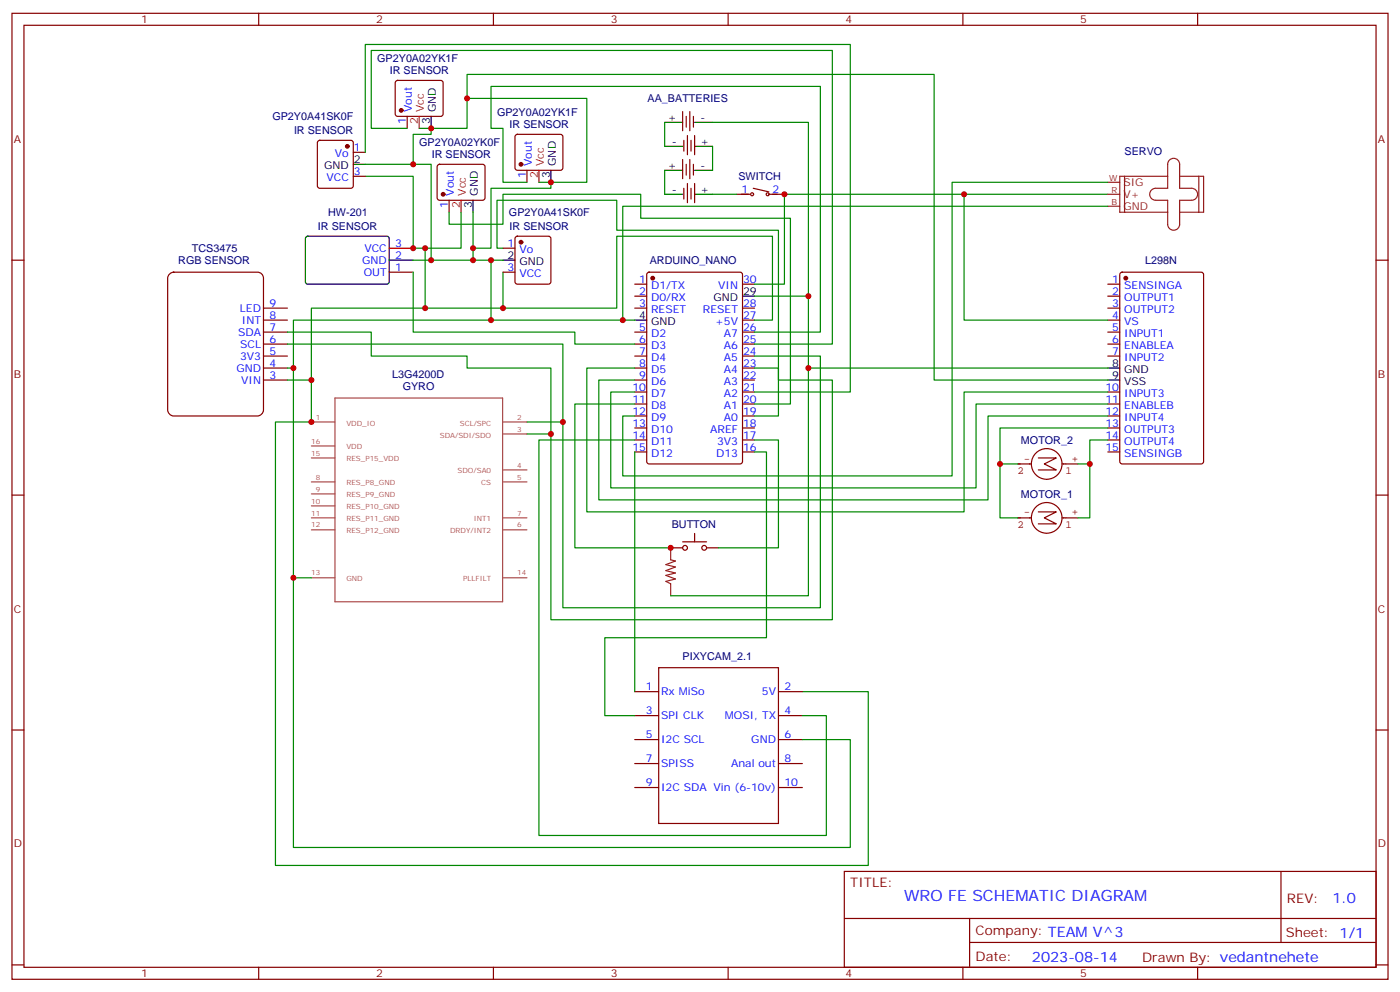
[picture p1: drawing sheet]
<svg xmlns="http://www.w3.org/2000/svg" width="412mm" height="292mm" viewBox="0 0 412 292" stroke-linecap="round" stroke-linejoin="round" font-family="sans-serif">
<g fill="none" stroke="#870000" stroke-width=".35">
<path d="M3.5 3.9h405.4v284.4h-405.4zM7.1 7.4h398.2v277.3h-398.2zM76.2 3.9v3.5M145.3 3.9v3.5M214.5 3.9v3.5M283.6 3.9v3.5M352.8 3.9v3.5M116.7 23.9l.4-.2h12.7l.5 .2 .2 .5v9.4l-.7 .5-13-.1-.4-.7v-9.1zM119.9 34.3v3.5M151.9 39.8l.5-.3h12.7l.5 .3 .2 .5-.1 9.4-.6 .4h-13l-.4-.7v-9.1zM201.1 32.8v5.7M202.1 34.3v3.1"/>
<path d="M202.5 39.9v5.6M203.2 32.8v5.7M204.3 34.3v3.1M204.6 39.9v5.6M93.7 41.5l.5-.2h9.2l.5 .2 .2 .5v12.7l-.3 .5-.4 .2h-9.2l-.5-.2-.2-.5v-12.7zM104.1 44.8h3.5M104.1 51.9h3.5M129 48.6l.5-.2h12.7l.5 .2 .2 .5-.1 9.4-.6 .4h-13l-.4-.7v-9.1zM132.3 58.9v3.6M155.2 50.1v3.6M201.1 47v5.6M201.4 41.3v3.2"/>
<path d="M201.4 55.4v3.2M202.1 48.4v3.1M202.5 54v5.7M203.2 47v5.6M203.6 41.3v3.2M203.6 55.4v3.2M204.3 48.4v3.1M204.6 54v5.7M217 57.2h3.8M221.9 55.4l4.6 1.1M226.5 57.2h4.6M3.5 76.6h3.6"/>
<path d="M148.2 73.1h3.5M151.9 69.7l.5-.2h9.2l.5 .2 .2 .5v12.7l-.3 .5-.4 .2h-9.2l-.5-.2-.2-.5v-12.7zM405.3 76.6h3.6M50 80.6l1.2-.5h24.6a1.76 1.76 0 0 1 1.8 1.8v38.8a1.89 1.89 0 0 1-1.8 1.7h-24.6a1.89 1.89 0 0 1-1.8-1.7v-38.8zM77.6 90.7h7.1M77.6 97.8h7.1M77.6 94.2h7.1M114.7 80.1h7M148.2 80.1h3.5M187 83.6h3.5M187 87.2h3.5M187 90.7h3.5"/>
<path d="M187 97.8h3.5M190.7 80.3l.5-.2h26.8l.7 .4v55.4l-.4 .6-27.1 .1-.6-.5-.1-55.3zM218.7 83.6h3.5M218.7 90.7h3.5M218.7 97.8h3.5M218.7 94.2h3.5M326.3 83.6h3.5M326.3 87.2h3.5M326.3 90.7h3.5M326.3 97.8h3.5M326.3 94.2h3.5M330.1 80.3l.5-.2h23.2l.7 .4v55.4l-.4 .6-23.5 .1-.7-.5-.1-55.3z"/>
<path d="M77.6 101.3h7.1M77.6 104.8h7.1M77.6 108.3h7.1M77.6 111.9h7.1M187 101.3h3.5M187 104.8h3.5M187 108.3h3.5M187 111.9h3.5M187 115.4h3.5M187 118.9h3.5M218.7 101.3h3.5M218.7 104.8h3.5"/>
<path d="M218.7 108.3h3.5M218.7 111.9h3.5M218.7 115.4h3.5M218.7 118.9h3.5M326.3 101.3h3.5M326.3 104.8h3.5M326.3 115.4h3.5M326.3 118.9h3.5M187 122.4h3.5M187 126h3.5M187 129.5h3.5M187 133h3.5"/>
<path d="M218.7 122.4h3.5M218.7 126h3.5M218.7 129.5h3.5M218.7 133h3.5M326.3 122.4h3.5M326.3 126h3.5M326.3 129.5h3.5M326.3 133h3.5M3.5 145.7h3.6M405.3 145.7h3.6M3.5 214.9h3.6M187 203.6h7"/>
<path d="M187 210.6h7M187 217.7h7M229.3 203.6h7.1M229.3 210.6h7.1M229.3 217.7h7.1M405.3 214.9h3.6M187 224.8h7M187 231.8h7M229.3 224.8h7.1M229.3 231.8h7.1M248.7 256.5h156.6v28.2h-156.6zM377.3 256.5v20.9"/>
<path d="M248.7 270.4h156.5M285.6 277.4h119.6M285.6 270.4v14.1M3.5 284h3.6M76.2 284.7v3.6M145.3 284.7v3.6M214.5 284.7v3.6M283.6 284.7v3.6M352.8 284.7v3.6M405.3 284h3.6"/>
<circle cx="221.5" cy="57.2" r=".44"/>
<circle cx="226.1" cy="57.2" r=".44"/>
</g>
<g fill="#870000" stroke="#870000" stroke-width=".35">
<circle cx="192.3" cy="81.9" r=".53"/>
<circle cx="331.6" cy="81.9" r=".53"/>
<circle cx="130.5" cy="57.2" r=".53"/>
<circle cx="153.5" cy="71.3" r=".53"/>
<circle cx="102.3" cy="43.1" r=".53"/>
<circle cx="153.5" cy="48.4" r=".53"/>
<circle cx="118.2" cy="32.5" r=".53"/>
</g>
<g fill="none" stroke="#000" stroke-width=".35">
<path d="M127 34.3v3.5M195.8 36h5.3M204.6 36h5.3M104.1 48.4h3.5M139.3 58.9v3.6M162.3 50.1v3.6M195.8 43.1h5.3M195.8 50.1h5.3M195.8 57.2h5.3M204.6 43.1h5.3M204.6 50.1h5.3M204.6 57.2h5.3"/>
<path d="M90.2 69.7l.5-.2 23.5 .1 .5 .6-.1 13-.7 .4h-23.5l-.4-.7v-12.7zM114.7 76.6h7M148.2 76.6h3.5M187 94.2h3.5M218.7 87.2h3.5M326.3 108.3h3.5M326.3 111.9h3.5"/>
</g>
<g fill="none" stroke="#008700" stroke-width=".35">
<path d="M119.9 37.8h-10.5v-22.9h135.8v86.4h-23M123.5 37.8h14.1v-15.9h137.6v90h51.1M127 37.8v1.7h-5.3v8.9M137.6 29h35.3v24.7h-14.2M195.8 36v7.1M209.9 36h28.2v51.2h-15.9M107.6 51.9h14.1v21.2h3.5v17.6h23M107.6 48.4h19.4v28.2M107.6 44.8v-31.7h142.9v102.3h-28.3M155.2 53.7h-7v-15.9h-3.6v-12.4h97.1v72.4h-19.5M162.3 53.7v1.7h-17.7v17.7h-5.3M195.8 50.1v7.1"/>
<path d="M209.9 43.1v7M209.9 57.2h7.1M284 57.2v37h42.3M326.3 57.2h-95.2v26.4h-8.9M326.3 53.7h-45.8v86.4h-97.1v-17.7h3.6M121.7 76.6h22.9M132.3 62.5v3.5h15.9v-8.8h40.5v7h44.1v54.7h-10.6M135.8 62.5v10.6h-10.6M139.3 62.5v14.1M148.2 76.6h-3.6v17.6h38.8M148.2 73.1h-1.8v-14.2h35.3v8.9h47.6v54.6h-7.1M326.3 60.7h-142.9v33.5h3.6"/>
<path d="M84.7 97.8h24.7v7h28.2v3.5h24.7v74.1h82.9v-70.5h-15.9v-3.6h-7.1M121.7 80.1v17.7h47.6v3.5h17.7M125.2 90.7h-33.5v33.5h-10.6v130.5h174.7v-51.1h-19.4M144.6 94.2h-58.2v14.1h-1.7M148.2 80.1v10.6h33.5v-21.2h45.8v24.7h-5.3M238.1 87.2v21.1h88.2M84.7 101.3h81.1v77.6h75.9v-74.1h-19.5M84.7 111.9h7M86.4 108.3v61.8h5.3M187 115.4h-7.1v28.2h107.6v-24.7h38.8M187 111.9h-10.6v35.2h114.6v-24.7h35.3M187 108.3h-14.1v42.4h111.1v-35.3h42.3"/>
<path d="M187 118.9h-17.7v42.4h28.3M238.1 108.3v67.1h-40.5M155.2 124.2h10.6M155.2 127.7h7.1M187 129.5h-28.3v116.4h84.7v-35.3h-7M187 133v70.6M222.2 129.5h7.1v31.8h-17.6M222.2 133h3.6v54.7h-47.6v22.9h8.8M294.6 136.6v15.8h5.3M321 136.6v15.8h-3.5M326.3 129.5h-5.3v7.1h-3.5M326.3 126h-31.7v10.6h5.3"/>
<path d="M86.4 170.1v79.3h164.1v-31.7h-14.1"/>
</g>
<path d="M326.3 53.7h3.5M326.3 57.2h3.5M331.3 51.9v10.6M344 51.9h-14.2v10.6h14.2M344.5 47.1a1.76 1.76 0 0 1 1.9-.4 1.76 1.76 0 0 1 1.1 1.7v7h3.5a1.76 1.76 0 0 1 1.8 1.8 1.76 1.76 0 0 1-1.8 1.7h-3.5v7.1a1.76 1.76 0 0 1-1.8 1.8 1.76 1.76 0 0 1-1.7-1.8v-7.1h-3.6a1.76 1.76 0 0 1-1.7-1.7 1.76 1.76 0 0 1 1.7-1.8h3.6v-7zM347.5 51.9h7v10.6h-7M353.1 51.9v10.6M326.3 60.7h3.5M197.6 161.3v3.5l1.4 .3-2.9 1.1 2.9 .7-2.9 1.1 2.9 .7-2.9 .7 2.9 1-2.9 .7 1.5 .7v3.6" fill="none" stroke="#8c2424" stroke-width=".35"/>
<g fill="none" stroke="#850000" stroke-width=".35">
<path d="M299.9 136.6h3.9M305.9 134.8h5.2l-3.5 1.8 3.5 1.7h-5.2M312.8 136.6h4.7M201.1 159.5h7M204.6 157v2.5M299.9 152.4h3.9M305.9 150.7h5.2l-3.5 1.7 3.5 1.8h-5.2M308.1 141.1a4.5 4.5 0 0 1-3.8-6.7 4.5 4.5 0 0 1 7.7-.5 4.5 4.5 0 0 1-2.9 7.1l-.8 .1M308.1 156.9a4.5 4.5 0 0 1-3.8-6.6 4.5 4.5 0 0 1 7.7-.5 4.5 4.5 0 0 1-2.9 7.1l-.8 .1M312.8 152.4h4.7M197.6 161.3h3.5M202.5 161.3a.71 .71 0 0 0-1-.7 .71 .71 0 0 0-.1 1.2 .71 .71 0 0 0 1.1-.4"/>
<path d="M211.7 161.3h-3.6a.71 .71 0 0 0-1-.7 .71 .71 0 0 0-.1 1.2 .71 .71 0 0 0 1.1-.4M194 196.5h35.3v45.9h-35.3z"/>
</g>
<path d="M123.5 34.3v3.5M135.8 58.9v3.6M158.7 50.1v3.6M114.7 73.1h7" fill="none" stroke="#f00" stroke-width=".35"/>
<g fill="none" stroke="#a64a4a" stroke-width=".35">
<path d="M98.7 117.2h49.4v59.9h-49.4zM91.7 134.8h7M91.7 124.2h7M91.7 131.3h7M148.3 124.2h6.9M148.3 127.7h6.9M148.3 138.3h6.9M91.7 152.4h7M91.7 141.9h7M91.7 145.4h7M91.7 148.9h7M91.7 156h7"/>
<path d="M148.3 152.4h6.9M148.3 141.9h6.9M148.3 156h6.9M91.7 170.1h7M148.3 170.1h6.9"/>
</g>
<g fill="#c00">
<circle cx="231.1" cy="57.2" r=".88"/>
<circle cx="284" cy="57.2" r=".88"/>
<circle cx="238.1" cy="87.2" r=".88"/>
<circle cx="294.6" cy="136.6" r=".88"/>
<circle cx="321" cy="136.6" r=".88"/>
<circle cx="197.6" cy="161.3" r=".88"/>
<circle cx="238.1" cy="108.3" r=".88"/>
<circle cx="183.4" cy="94.2" r=".88"/>
<circle cx="144.6" cy="76.6" r=".88"/>
<circle cx="139.3" cy="76.6" r=".88"/>
<circle cx="148.2" cy="90.7" r=".88"/>
<circle cx="125.2" cy="73.1" r=".88"/>
<circle cx="125.2" cy="90.7" r=".88"/>
<circle cx="91.7" cy="111.9" r=".88"/>
<circle cx="144.6" cy="94.2" r=".88"/>
<circle cx="86.4" cy="108.3" r=".88"/>
<circle cx="165.8" cy="124.2" r=".88"/>
<circle cx="162.3" cy="127.7" r=".88"/>
<circle cx="91.7" cy="124.2" r=".88"/>
<circle cx="86.4" cy="170.1" r=".88"/>
<circle cx="121.7" cy="73.1" r=".88"/>
<circle cx="127" cy="76.6" r=".88"/>
<circle cx="121.7" cy="48.4" r=".88"/>
<circle cx="139.3" cy="73.1" r=".88"/>
<circle cx="127" cy="37.8" r=".88"/>
<circle cx="137.6" cy="29" r=".88"/>
<circle cx="162.3" cy="53.7" r=".88"/>
</g>
<text font-size="4.6" fill="#00f" x="266.3" y="265.3">WRO FE SCHEMATIC DIAGRAM</text>
<g font-size="4.2" fill="#00f">
<text x="392.5" y="265.8">1.0</text>
<text x="304" y="283.1">2023-08-14</text>
</g>
<g font-size="3.9" fill="#800">
<text x="250.5" y="261.1">TITLE:</text>
<text x="379.1" y="265.8">REV:</text>
<text x="287.4" y="275.3">Company: TEAM V^3</text>
<text x="378.7" y="275.9">Sheet: 1/1</text>
<text x="287.4" y="283">Date:</text>
<text x="336.4" y="283.1">Drawn By: vedantnehete</text>
</g>
<g font-size="3.2" fill="#800">
<text x="41.6" y="6.9">1</text>
<text x="110.8" y="6.9">2</text>
<text x="179.9" y="6.9">3</text>
<text x="249.1" y="6.9">4</text>
<text x="318.2" y="6.9">5</text>
<text x="4.1" y="42">A</text>
<text x="405.9" y="42">A</text>
<text x="4.1" y="111.2">B</text>
<text x="405.9" y="111.2">B</text>
<text x="4.1" y="180.3">C</text>
<text x="405.9" y="180.3">C</text>
<text x="4.1" y="249.4">D</text>
<text x="405.9" y="249.4">D</text>
<text x="41.6" y="287.7">1</text>
<text x="110.8" y="287.7">2</text>
<text x="179.9" y="287.7">3</text>
<text x="249.1" y="287.7">4</text>
<text x="318.2" y="287.7">5</text>
</g>
<g font-size="3.2" fill="#000080">
<text x="111.1" y="18.4">GP2Y0A02YK1F</text>
<text x="114.8" y="21.9">IR SENSOR</text>
<text x="80.2" y="35.5">GP2Y0A41SK0F</text>
<text x="146.4" y="34.3">GP2Y0A02YK1F</text>
<text x="190.8" y="30.1">AA_BATTERIES</text>
<text x="86.6" y="39.5">IR SENSOR</text>
<text x="150.1" y="37.8">IR SENSOR</text>
<text x="123.5" y="43.1">GP2Y0A02YK0F</text>
<text x="127.2" y="46.6">IR SENSOR</text>
<text x="331.2" y="45.5">SERVO</text>
<text x="217.5" y="53">SWITCH</text>
<text x="96.7" y="63.7">HW-201</text>
<text x="149.9" y="63.6">GP2Y0A41SK0F</text>
<text x="93.7" y="67.8">IR SENSOR</text>
<text x="150.1" y="67.8">IR SENSOR</text>
<text x="52.5" y="77.8">RGB SENSOR</text>
<text x="56.5" y="74.3">TCS3475</text>
<text x="191.4" y="77.7">ARDUINO_NANO</text>
<text x="337.3" y="77.7">L298N</text>
<text x="115.5" y="111.3">L3G4200D</text>
<text x="118.6" y="114.8">GYRO</text>
<text x="300.8" y="130.7">MOTOR_2</text>
<text x="300.8" y="146.5">MOTOR_1</text>
<text x="197.9" y="155.4">BUTTON</text>
<text x="201.1" y="194.1">PIXYCAM_2.1</text>
</g>
<g font-size="3.2" fill="#00f">
<text x="121.4" y="32.9" transform="rotate(-90 121.4 32.9)">Vout</text>
<text x="119.6" y="36.4" transform="rotate(-90 119.6 36.4)">1</text>
<text x="98.7" y="46.2">Vo</text>
<text x="104.2" y="44.5">1</text>
<text x="96.2" y="53.3">VCC</text>
<text x="104.2" y="51.5">3</text>
<text x="154.9" y="52.3" transform="rotate(-90 154.9 52.3)">1</text>
<text x="156.6" y="48.8" transform="rotate(-90 156.6 48.8)">Vout</text>
<text x="133.7" y="57.6" transform="rotate(-90 133.7 57.6)">Vout</text>
<text x="218.5" y="56.8">1</text>
<text x="227.5" y="56.8">2</text>
<text x="131.9" y="61.1" transform="rotate(-90 131.9 61.1)">1</text>
<text x="106.7" y="77.6">GND</text>
<text x="107.3" y="74.1">VCC</text>
<text x="116.4" y="76.2">2</text>
<text x="116.4" y="72.7">3</text>
<text x="149.5" y="72.7">1</text>
<text x="153" y="74.5">Vo</text>
<text x="107.2" y="81.2">OUT</text>
<text x="116.4" y="79.8">1</text>
<text x="149.5" y="79.8">3</text>
<text x="153" y="81.5">VCC</text>
<text x="188.3" y="83.3">1</text>
<text x="218.9" y="83.3">30</text>
<text x="327.7" y="83.3">1</text>
<text x="188.3" y="86.8">2</text>
<text x="191.8" y="85.1">D1/TX</text>
<text x="191.8" y="88.6">D0/RX</text>
<text x="211.5" y="85.1">VIN</text>
<text x="327.7" y="86.8">2</text>
<text x="331.2" y="85.1">SENSINGA</text>
<text x="331.2" y="88.6">OUTPUT1</text>
<text x="70.7" y="91.8">LED</text>
<text x="71.2" y="95.3">INT</text>
<text x="79.4" y="93.9">8</text>
<text x="79.4" y="90.3">9</text>
<text x="188.3" y="90.3">3</text>
<text x="191.8" y="92.1">RESET</text>
<text x="207.1" y="92.1">RESET</text>
<text x="210.6" y="95.6">+5V</text>
<text x="218.9" y="93.9">27</text>
<text x="218.9" y="90.3">28</text>
<text x="327.7" y="90.3">3</text>
<text x="327.7" y="93.9">4</text>
<text x="331.2" y="92.1">OUTPUT2</text>
<text x="331.2" y="95.6">VS</text>
<text x="70.1" y="98.8">SDA</text>
<text x="79.4" y="100.9">6</text>
<text x="79.4" y="97.4">7</text>
<text x="188.3" y="97.4">5</text>
<text x="188.3" y="100.9">6</text>
<text x="191.8" y="99.2">D2</text>
<text x="213.2" y="99.2">A7</text>
<text x="218.9" y="100.9">25</text>
<text x="218.9" y="97.4">26</text>
<text x="327.7" y="97.4">5</text>
<text x="327.7" y="100.9">6</text>
<text x="331.2" y="99.2">INPUT1</text>
<text x="70.7" y="105.9">3V3</text>
<text x="70.8" y="102.3">SCL</text>
<text x="79.4" y="104.5">5</text>
<text x="79.4" y="108">4</text>
<text x="188.3" y="104.5">7</text>
<text x="188.3" y="108">8</text>
<text x="191.8" y="102.7">D3</text>
<text x="191.8" y="106.2">D4</text>
<text x="213.2" y="106.2">A5</text>
<text x="213.2" y="102.7">A6</text>
<text x="218.9" y="108">23</text>
<text x="218.9" y="104.5">24</text>
<text x="327.7" y="104.5">7</text>
<text x="331.2" y="102.7">ENABLEA</text>
<text x="331.2" y="106.2">INPUT2</text>
<text x="69.6" y="109.4">GND</text>
<text x="71" y="112.9">VIN</text>
<text x="79.4" y="111.5">3</text>
<text x="188.3" y="111.5">9</text>
<text x="191.8" y="109.7">D5</text>
<text x="191.8" y="113.3">D6</text>
<text x="213.2" y="113.3">A3</text>
<text x="213.2" y="109.7">A4</text>
<text x="218.9" y="111.5">22</text>
<text x="186.3" y="115">10</text>
<text x="186.3" y="118.6">11</text>
<text x="191.8" y="116.8">D7</text>
<text x="213.2" y="116.8">A2</text>
<text x="218.9" y="118.6">20</text>
<text x="218.9" y="115">21</text>
<text x="325.6" y="115">10</text>
<text x="325.6" y="118.6">11</text>
<text x="331.2" y="116.8">INPUT3</text>
<text x="186.3" y="122.1">12</text>
<text x="186.3" y="125.6">13</text>
<text x="191.8" y="120.3">D8</text>
<text x="191.8" y="123.9">D9</text>
<text x="213.2" y="123.9">A0</text>
<text x="213.2" y="120.3">A1</text>
<text x="218.9" y="125.6">18</text>
<text x="218.9" y="122.1">19</text>
<text x="325.6" y="122.1">12</text>
<text x="325.6" y="125.6">13</text>
<text x="331.2" y="120.3">ENABLEB</text>
<text x="331.2" y="123.9">INPUT4</text>
<text x="186.3" y="129.2">14</text>
<text x="191.8" y="127.4">D10</text>
<text x="191.8" y="130.9">D11</text>
<text x="209.2" y="127.4">AREF</text>
<text x="211.2" y="130.9">3V3</text>
<text x="218.9" y="129.2">17</text>
<text x="325.6" y="129.2">14</text>
<text x="331.2" y="127.4">OUTPUT3</text>
<text x="331.2" y="130.9">OUTPUT4</text>
<text x="186.3" y="132.7">15</text>
<text x="191.8" y="134.4">D12</text>
<text x="210.9" y="134.4">D13</text>
<text x="218.9" y="132.7">16</text>
<text x="325.6" y="132.7">15</text>
<text x="331.2" y="134.4">SENSINGB</text>
<text x="190.2" y="203.2">1</text>
<text x="231.1" y="203.2">2</text>
<text x="194.7" y="204.6">Rx MiSo</text>
<text x="224.4" y="204.6">5V</text>
<text x="190.2" y="210.3">3</text>
<text x="194.7" y="211.7">SPI CLK</text>
<text x="213.5" y="211.7">MOSI, TX</text>
<text x="231.1" y="210.3">4</text>
<text x="190.2" y="217.3">5</text>
<text x="194.7" y="218.8">I2C SCL</text>
<text x="221.3" y="218.8">GND</text>
<text x="231.1" y="217.3">6</text>
<text x="190.2" y="224.4">7</text>
<text x="194.7" y="225.8">SPISS</text>
<text x="215.4" y="225.8">Anal out</text>
<text x="231.1" y="224.4">8</text>
<text x="190.2" y="231.5">9</text>
<text x="194.7" y="232.9">I2C SDA Vin (6-10v)</text>
<text x="231.1" y="231.5">10</text>
</g>
<g font-size="3.2" fill="#f00">
<text x="124.9" y="32.9" transform="rotate(-90 124.9 32.9)">Vcc</text>
<text x="123.1" y="36.4" transform="rotate(-90 123.1 36.4)">2</text>
<text x="158.4" y="52.3" transform="rotate(-90 158.4 52.3)">2</text>
<text x="160.2" y="48.8" transform="rotate(-90 160.2 48.8)">Vcc</text>
<text x="137.2" y="57.6" transform="rotate(-90 137.2 57.6)">Vcc</text>
<text x="135.5" y="61.1" transform="rotate(-90 135.5 61.1)">2</text>
</g>
<g font-size="3.2">
<text x="128.4" y="32.9" transform="rotate(-90 128.4 32.9)">GND</text>
<text x="196.7" y="35.7">+</text>
<text x="206.4" y="35.7">-</text>
<text x="126.6" y="36.4" transform="rotate(-90 126.6 36.4)">3</text>
<text x="197.9" y="42.7">-</text>
<text x="206.4" y="42.7">+</text>
<text x="95.5" y="49.8">GND</text>
<text x="104.2" y="48">2</text>
<text x="161.9" y="52.3" transform="rotate(-90 161.9 52.3)">3</text>
<text x="163.7" y="48.8" transform="rotate(-90 163.7 48.8)">GND</text>
<text x="196.7" y="49.8">+</text>
<text x="206.4" y="49.8">-</text>
<text x="140.8" y="57.6" transform="rotate(-90 140.8 57.6)">GND</text>
<text x="197.9" y="56.8">-</text>
<text x="206.4" y="56.8">+</text>
<text x="139" y="61.1" transform="rotate(-90 139 61.1)">3</text>
<text x="149.5" y="76.2">2</text>
<text x="153" y="78">GND</text>
<text x="210.1" y="88.6">GND</text>
<text x="218.9" y="86.8">29</text>
<text x="188.3" y="93.9">4</text>
<text x="191.8" y="95.6">GND</text>
<text x="327.7" y="108">8</text>
<text x="327.7" y="111.5">9</text>
<text x="331.2" y="109.7">GND</text>
<text x="331.2" y="113.3">VSS</text>
</g>
<g font-size="3.2" fill="#8d2323">
<text x="330.9" y="54.7">SIG</text>
<text x="330.9" y="58.2">V+</text>
<text x="330.9" y="61.8">GND</text>
</g>
<g font-size="3.2" fill="#840000">
<text x="301.6" y="135.9">-</text>
<text x="315.7" y="135.9">+</text>
<text x="299.7" y="139.6">2</text>
<text x="313.8" y="139.6">1</text>
<text x="299.7" y="155.4">2</text>
<text x="301.6" y="151.7">-</text>
<text x="313.8" y="155.4">1</text>
<text x="315.7" y="151.7">+</text>
</g>
<g font-size="2.5" fill="#8d2323">
<text x="326.7" y="53.3">W</text>
<text x="327.4" y="56.8">R</text>
<text x="327.5" y="60.4">B</text>
</g>
<g font-size="2.1" fill="#a54b4b">
<text x="93" y="123.5">1</text>
<text x="102" y="125.3">VDD_IO</text>
<text x="135.4" y="125.3">SCL/SPC</text>
<text x="152.3" y="123.5">2</text>
<text x="91.7" y="130.6">16</text>
<text x="129.5" y="128.8">SDA/SDI/SDO</text>
<text x="152.3" y="127">3</text>
<text x="91.7" y="134.1">15</text>
<text x="102" y="135.8">RES_P15_VDD</text>
<text x="102" y="132.3">VDD</text>
<text x="152.3" y="137.6">4</text>
<text x="93" y="141.2">8</text>
<text x="102" y="142.9">RES_P8_GND</text>
<text x="134.8" y="139.4">SDO/SA0</text>
<text x="141.8" y="142.9">CS</text>
<text x="152.3" y="141.2">5</text>
<text x="91.7" y="148.2">10</text>
<text x="93" y="144.7">9</text>
<text x="102" y="146.4">RES_P9_GND</text>
<text x="102" y="149.9">RES_P10_GND</text>
<text x="91.7" y="151.7">11</text>
<text x="91.7" y="155.3">12</text>
<text x="102" y="153.5">RES_P11_GND</text>
<text x="139.6" y="153.5">INT1</text>
<text x="152.3" y="151.7">7</text>
<text x="152.3" y="155.3">6</text>
<text x="102" y="157">RES_P12_GND</text>
<text x="132.6" y="157">DRDY/INT2</text>
<text x="91.7" y="169.4">13</text>
<text x="102" y="171.1">GND</text>
<text x="136.5" y="171.1">PLLFILT</text>
<text x="152.3" y="169.4">14</text>
</g>
</svg>
